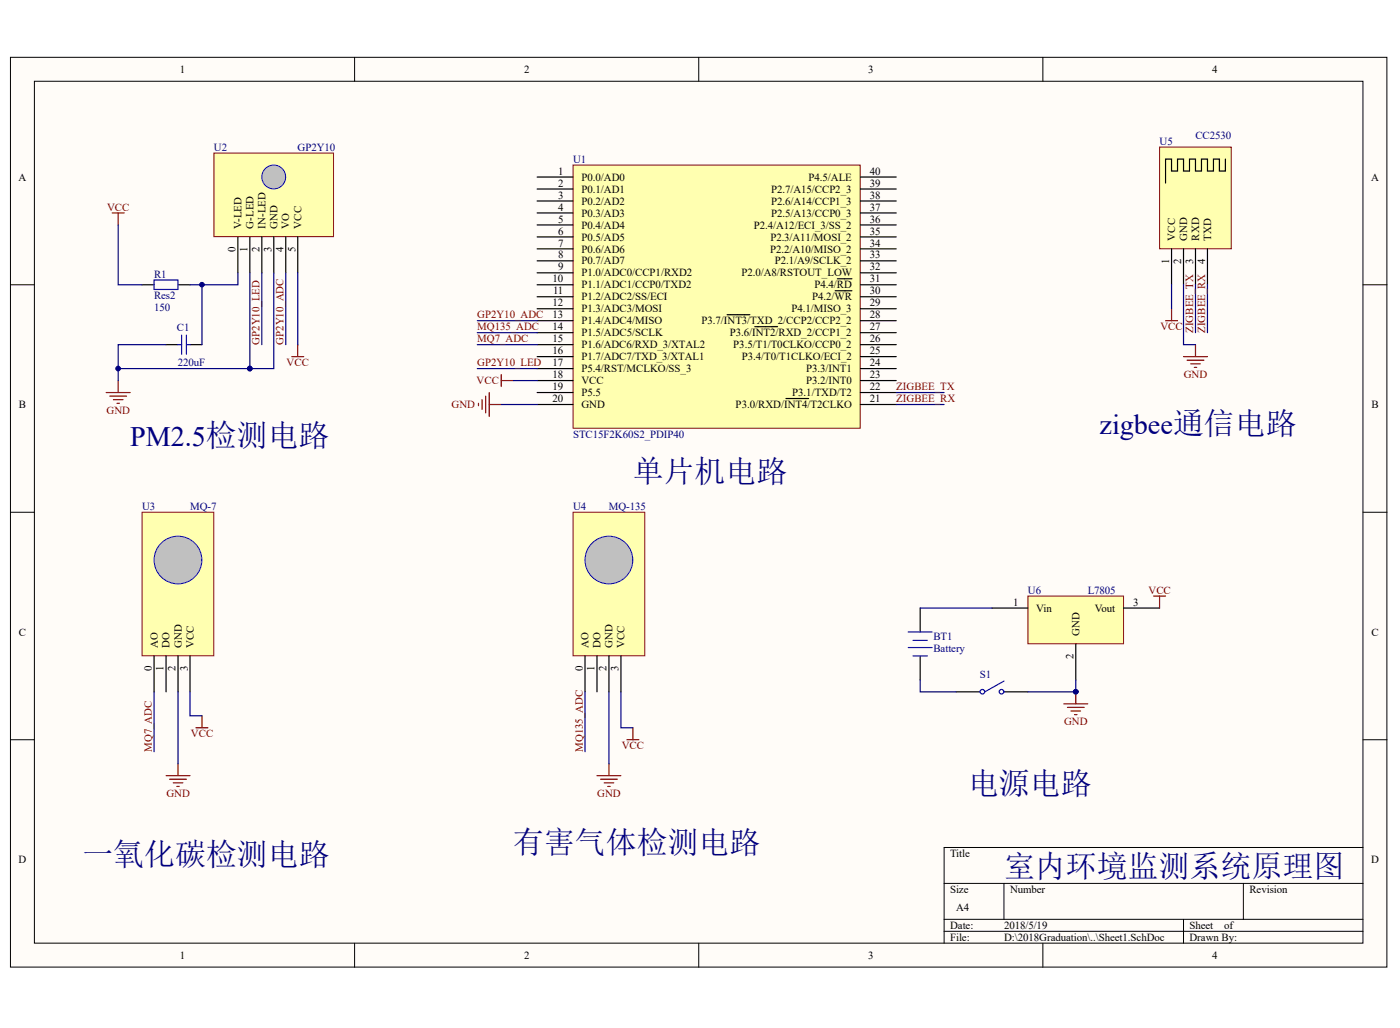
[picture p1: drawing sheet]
<svg xmlns="http://www.w3.org/2000/svg" width="277mm" height="203mm" viewBox="0 0 277 203" stroke-linecap="round" stroke-linejoin="round" font-family="sans-serif">
<g fill="#fffcf8" stroke="#000" stroke-width=".2">
<path d="M2.1 11.3h272.2v179.9h-272.2z"/>
<path d="M6.8 16.1h262.8v170.3h-262.8z"/>
</g>
<g fill="none" stroke="#000" stroke-width=".2">
<path d="M70.1 11.3v4.8M138.2 11.3v4.8M206.3 11.3v4.8M2.1 56.3h4.7M269.6 56.3h4.8M2.1 101.3h4.7M269.6 101.3h4.8M2.1 146.2h4.7M269.6 146.2h4.8M186.8 174.6h82.8M198.6 174.6v7.1M245.9 174.6v7.1"/>
<path d="M269.6 167.5h-82.8v19M70.1 186.5v4.7M138.2 186.5v4.7M186.8 181.7h82.8M186.8 184.1h82.8M206.3 186.5v4.7M234.1 181.7v4.8"/>
</g>
<path d="M113.4 32.6h56.8v52h-56.8z" fill="#ffffb0" stroke="#800000" stroke-width=".2"/>
<g fill="none" stroke="#000" stroke-width=".24">
<path d="M106.2 35h7.2M106.2 37.4h7.2M106.2 39.7h7.2M170.2 35h7.1M170.2 37.4h7.1M170.2 39.7h7.1M106.2 42.1h7.2M106.2 44.5h7.2M106.2 46.8h7.2M106.2 49.2h7.2M106.2 51.6h7.2M106.2 53.9h7.2"/>
<path d="M106.2 56.3h7.2M106.2 58.7h7.2M165.2 57.5h3.3M165.6 55.1h2.9M170.2 42.1h7.1M170.2 44.5h7.1M170.2 46.8h7.1M170.2 49.2h7.1M170.2 51.6h7.1M170.2 53.9h7.1M170.2 56.3h7.1M170.2 58.7h7.1"/>
<path d="M106.2 61h7.2M106.2 63.4h7.2M106.2 65.8h7.2M106.2 68.1h7.2M106.2 70.5h7.2M106.2 72.9h7.2M106.2 75.2h7.2M106.2 77.6h7.2M106.2 80h7.2M143.8 62.2h4.5M149.3 64.6h4.5M155.5 78.8h4.5"/>
<path d="M170.2 61h7.1M170.2 63.4h7.1M170.2 65.8h7.1M170.2 68.1h7.1M170.2 70.5h7.1M170.2 72.9h7.1M170.2 75.2h7.1M170.2 77.6h7.1M170.2 80h7.1"/>
</g>
<path d="M42.3 30.3h23.7v16.5h-23.7z" fill="#ffffb0" stroke="#800000" stroke-width=".2"/>
<circle cx="54.1" cy="35" r="2.36" fill="#c0c0c0" stroke="#00f" stroke-width=".2"/>
<path d="M47.1 46.8v7.1M49.4 46.8v7.1M51.8 46.8v7.1M54.2 46.8v7.1M56.5 46.8v7.1M58.9 46.8v7.1" fill="none" stroke="#000" stroke-width=".24"/>
<path d="M28.1 101.3h14.2v28.3h-14.2z" fill="#ffffb0" stroke="#800000" stroke-width=".2"/>
<circle cx="35.2" cy="110.7" r="4.7" fill="#c0c0c0" stroke="#00f" stroke-width=".2"/>
<path d="M30.5 129.7v7.1M32.8 129.7v7.1M35.2 129.7v7.1M37.6 129.7v7.1" fill="none" stroke="#000" stroke-width=".24"/>
<path d="M113.4 101.3h14.1v28.3h-14.1z" fill="#ffffb0" stroke="#800000" stroke-width=".2"/>
<circle cx="120.5" cy="110.7" r="4.7" fill="#c0c0c0" stroke="#00f" stroke-width=".2"/>
<path d="M115.7 129.7v7.1M118.1 129.7v7.1M120.5 129.7v7.1M122.8 129.7v7.1" fill="none" stroke="#000" stroke-width=".24"/>
<path d="M203.3 117.8h18.9v9.4h-18.9z" fill="#ffffb0" stroke="#800000" stroke-width=".2"/>
<path d="M196.2 120.2h7.1M212.8 127.3v7.1M222.3 120.2h7.1" fill="none" stroke="#000" stroke-width=".24"/>
<path d="M229.4 29.1h14.2v20.1h-14.2z" fill="#ffffb0" stroke="#800000" stroke-width=".2"/>
<g fill="none" stroke="#000" stroke-width=".24">
<path d="M242.4 31.4v2.4h-1.2v-2.4h-1.2v2.4h-1.2v-2.4h-1.1v2.4h-1.2v-2.4h-1.2v2.4h-1.2v-2.4h-1.2v2.4h-1.2v-2.4h-1.1v4.8M28.1 56.3h2.4M35.2 56.3h2.4M231.7 49.2v7.1M234.1 49.2v7.1M236.5 49.2v7.1M238.8 49.2v7.1M32.8 68.1h2.4M37.6 68.1h2.4M182 120.2v4.7M182 129.7v4.7M189.1 136.8h4.8"/>
<path d="M198.6 136.8h4.7"/>
</g>
<g fill="none" stroke="#00f" stroke-width=".24">
<path d="M30.5 55.3h4.7v1.9h-4.7zM35.2 68.1h.7M35.9 66.2v3.8M36.9 66.2v3.8M36.9 68.1h.7M179.6 128h4.8M179.6 124.9h4.8M180.6 126.6h2.8M180.6 129.7h2.8M198.6 134.6l-3.8 2.2"/>
<circle cx="194.3" cy="136.7" r=".46"/>
<circle cx="198.1" cy="136.7" r=".46"/>
</g>
<g fill="none" stroke="#000080" stroke-width=".24">
<path d="M23.4 44.5v11.8h4.7M40 56.3v11.8M47.1 53.9v2.4h-9.5M49.4 53.9v19h-26M51.8 53.9v14.2M54.2 53.9v19h-4.8M56.5 53.9v14.2M58.9 53.9v14.2M231.7 56.3v4.7M234.1 56.3v11.8h2.4M236.5 56.3v9.5M238.8 56.3v9.5"/>
<path d="M32.8 68.1h-9.4v7.1M94.4 72.9h11.8M94.4 68.1h11.8M94.4 65.8h11.8M94.4 63.4h11.8M99.1 80h7.1M101.5 75.2h4.7M177.3 80h9.5M177.3 77.6h9.5M30.5 136.8v11.8M35.2 136.8v14.2M37.6 136.8v4.7h2.4"/>
<path d="M115.7 136.8v11.8M120.5 136.8v14.2M122.8 136.8v7.1h2.4M182 134.4v2.4h7.1M182 120.2h14.2M212.8 134.4v2.4h-9.5"/>
</g>
<g fill="#000080" stroke="#000080" stroke-width=".2">
<circle cx="212.8" cy="136.7" r=".46"/>
<circle cx="39.9" cy="56.3" r=".46"/>
<circle cx="23.4" cy="72.8" r=".46"/>
<circle cx="49.4" cy="72.8" r=".46"/>
</g>
<g fill="none" stroke="#800000" stroke-width=".24">
<path d="M22.2 42.1h2.4M23.4 42.1v2.4M21 77.6h4.7M21.7 78.3h3.3M22.4 79h1.9M23.1 79.7h.5M23.4 75.2v2.4M57.7 70.5h2.4M58.9 68.1v2.4M94.6 79.7v.5M95.4 79v1.9M96.1 78.3v3.3"/>
<path d="M96.8 77.6v4.7M96.8 80h2.3M99.1 74v2.4M99.1 75.2h2.4M230.6 63.4h2.3M231.7 61v2.4M234.1 70.5h4.7M234.8 71.2h3.3M235.5 71.9h1.9M236.2 72.6h.5M236.5 68.1v2.4M228.2 117.8h2.4"/>
<path d="M229.4 117.8v2.4M210.4 139.1h4.8M211.1 139.8h3.4M212.8 136.8v2.3M32.8 153.3h4.8M33.6 154h3.3M34.3 154.7h1.9M35 155.5h.5M35.2 151v2.3M38.8 143.9h2.3M40 141.5v2.4M118.1 153.3h4.7"/>
<path d="M118.8 154h3.3M119.5 154.7h1.9M120.2 155.5h.5M120.5 151v2.3M124 146.2h2.4M125.2 143.9v2.3M211.9 140.5h1.8M212.6 141.3h.4"/>
</g>
<g font-size="6.1" fill="#000080">
<text x="125.2" y="95.3">单片机电路</text>
<text x="191.5" y="156.8">电源电路</text>
<text x="16.3" y="171.1">一氧化碳检测电路</text>
<text x="101.5" y="168.7">有害气体检测电路</text>
<text x="198.6" y="173.4">室内环境监测系统原理图</text>
</g>
<g font-size="5.6" fill="#000080">
<text x="25.7" y="88.2">PM2.5检测电路</text>
<text x="217.5" y="85.9">zigbee通信电路</text>
</g>
<g font-size="2.2">
<text x="35.6" y="14.4">1</text>
<text x="103.7" y="14.4">2</text>
<text x="171.7" y="14.4">3</text>
<text x="239.8" y="14.4">4</text>
<text x="3.7" y="35.7">A</text>
<text x="110.4" y="34.5">1</text>
<text x="115" y="35.7">P0.0/AD0</text>
<text x="159.9" y="35.7">P4.5/ALE</text>
<text x="172.1" y="34.5">40</text>
<text x="271.2" y="35.7">A</text>
<text x="110.4" y="36.9">2</text>
<text x="110.4" y="39.3">3</text>
<text x="110.4" y="41.6">4</text>
<text x="115" y="38.1">P0.1/AD1</text>
<text x="115" y="40.5">P0.2/AD2</text>
<text x="152.5" y="40.5">P2.6/A14/CCP1_3</text>
<text x="152.5" y="38.1">P2.7/A15/CCP2_3</text>
<text x="172.1" y="41.6">37</text>
<text x="172.1" y="39.3">38</text>
<text x="172.1" y="36.9">39</text>
<text x="47.8" y="45.2" transform="rotate(-90 47.8 45.2)">V-LED</text>
<text x="50.1" y="45.2" transform="rotate(-90 50.1 45.2)">G-LED</text>
<text x="52.5" y="45.2" transform="rotate(-90 52.5 45.2)">IN-LED</text>
<text x="54.9" y="45.2" transform="rotate(-90 54.9 45.2)">GND</text>
<text x="57.2" y="45.2" transform="rotate(-90 57.2 45.2)">VO</text>
<text x="59.6" y="45.2" transform="rotate(-90 59.6 45.2)">VCC</text>
<text x="110.4" y="44">5</text>
<text x="110.4" y="46.4">6</text>
<text x="115" y="42.8">P0.3/AD3</text>
<text x="115" y="45.2">P0.4/AD4</text>
<text x="115" y="47.6">P0.5/AD5</text>
<text x="149.1" y="45.2">P2.4/A12/ECI_3/SS_2</text>
<text x="152.4" y="47.6">P2.3/A11/MOSI_2</text>
<text x="152.5" y="42.8">P2.5/A13/CCP0_3</text>
<text x="172.1" y="46.4">35</text>
<text x="172.1" y="44">36</text>
<text x="232.5" y="47.6" transform="rotate(-90 232.5 47.6)">VCC</text>
<text x="234.8" y="47.6" transform="rotate(-90 234.8 47.6)">GND</text>
<text x="237.2" y="47.6" transform="rotate(-90 237.2 47.6)">RXD</text>
<text x="239.5" y="47.6" transform="rotate(-90 239.5 47.6)">TXD</text>
<text x="46.6" y="49.8" transform="rotate(-90 46.6 49.8)">0</text>
<text x="49" y="49.8" transform="rotate(-90 49 49.8)">1</text>
<text x="51.3" y="49.8" transform="rotate(-90 51.3 49.8)">2</text>
<text x="53.7" y="49.8" transform="rotate(-90 53.7 49.8)">3</text>
<text x="56" y="49.8" transform="rotate(-90 56 49.8)">4</text>
<text x="58.5" y="49.8" transform="rotate(-90 58.5 49.8)">5</text>
<text x="110.4" y="48.7">7</text>
<text x="110.4" y="51.1">8</text>
<text x="110.4" y="53.5">9</text>
<text x="115" y="49.9">P0.6/AD6</text>
<text x="115" y="52.3">P0.7/AD7</text>
<text x="152.3" y="49.9">P2.2/A10/MISO_2</text>
<text x="153.2" y="52.3">P2.1/A9/SCLK_2</text>
<text x="172.1" y="53.5">32</text>
<text x="172.1" y="51.1">33</text>
<text x="172.1" y="48.7">34</text>
<text x="231.3" y="52.1" transform="rotate(-90 231.3 52.1)">1</text>
<text x="233.6" y="52.1" transform="rotate(-90 233.6 52.1)">2</text>
<text x="236" y="52.1" transform="rotate(-90 236 52.1)">3</text>
<text x="238.4" y="52.1" transform="rotate(-90 238.4 52.1)">4</text>
<text x="109.3" y="55.8">10</text>
<text x="109.4" y="58.2">11</text>
<text x="115" y="54.6">P1.0/ADC0/CCP1/RXD2</text>
<text x="115" y="57">P1.1/ADC1/CCP0/TXD2</text>
<text x="115" y="59.4">P1.2/ADC2/SS/ECI</text>
<text x="146.7" y="54.6">P2.0/A8/RSTOUT_LOW</text>
<text x="160.6" y="59.4">P4.2/WR</text>
<text x="161.1" y="57">P4.4/RD</text>
<text x="172.1" y="58.2">30</text>
<text x="172.1" y="55.8">31</text>
<text x="109.3" y="60.5">12</text>
<text x="109.3" y="62.9">13</text>
<text x="109.3" y="65.3">14</text>
<text x="115" y="61.8">P1.3/ADC3/MOSI</text>
<text x="115" y="64.1">P1.4/ADC4/MISO</text>
<text x="138.8" y="64.1">P3.7/INT3/TXD_2/CCP2/CCP2_2</text>
<text x="156.6" y="61.8">P4.1/MISO_3</text>
<text x="172.1" y="65.3">27</text>
<text x="172.1" y="62.9">28</text>
<text x="172.1" y="60.5">29</text>
<text x="109.3" y="67.7">15</text>
<text x="109.3" y="70">16</text>
<text x="115" y="66.5">P1.5/ADC5/SCLK</text>
<text x="115" y="68.9">P1.6/ADC6/RXD_3/XTAL2</text>
<text x="115" y="71.2">P1.7/ADC7/TXD_3/XTAL1</text>
<text x="144.3" y="66.5">P3.6/INT2/RXD_2/CCP1_2</text>
<text x="145.1" y="68.9">P3.5/T1/T0CLKO/CCP0_2</text>
<text x="146.7" y="71.2">P3.4/T0/T1CLKO/ECI_2</text>
<text x="172.1" y="70">25</text>
<text x="172.1" y="67.7">26</text>
<text x="109.3" y="72.4">17</text>
<text x="109.3" y="74.8">18</text>
<text x="109.3" y="77.1">19</text>
<text x="115" y="73.6">P5.4/RST/MCLKO/SS_3</text>
<text x="115" y="75.9">VCC</text>
<text x="159.4" y="75.9">P3.2/INT0</text>
<text x="159.4" y="73.6">P3.3/INT1</text>
<text x="172.1" y="77.1">22</text>
<text x="172.1" y="74.8">23</text>
<text x="172.1" y="72.4">24</text>
<text x="3.7" y="80.7">B</text>
<text x="109.3" y="79.5">20</text>
<text x="115" y="78.3">P5.5</text>
<text x="115" y="80.7">GND</text>
<text x="145.5" y="80.7">P3.0/RXD/INT4/T2CLKO</text>
<text x="156.7" y="78.3">P3.1/TXD/T2</text>
<text x="172.1" y="79.5">21</text>
<text x="271.3" y="80.7">B</text>
<text x="200.4" y="119.7">1</text>
<text x="224.1" y="119.7">3</text>
<text x="3.7" y="125.6">C</text>
<text x="205" y="120.9">Vin</text>
<text x="213.5" y="125.6" transform="rotate(-90 213.5 125.6)">GND</text>
<text x="216.6" y="120.9">Vout</text>
<text x="271.3" y="125.6">C</text>
<text x="31.2" y="128" transform="rotate(-90 31.2 128)">AO</text>
<text x="33.6" y="128" transform="rotate(-90 33.6 128)">DO</text>
<text x="36" y="128" transform="rotate(-90 36 128)">GND</text>
<text x="38.3" y="128" transform="rotate(-90 38.3 128)">VCC</text>
<text x="116.4" y="128" transform="rotate(-90 116.4 128)">AO</text>
<text x="118.8" y="128" transform="rotate(-90 118.8 128)">DO</text>
<text x="121.2" y="128" transform="rotate(-90 121.2 128)">GND</text>
<text x="123.5" y="128" transform="rotate(-90 123.5 128)">VCC</text>
<text x="212.3" y="130.2" transform="rotate(-90 212.3 130.2)">2</text>
<text x="30" y="132.6" transform="rotate(-90 30 132.6)">0</text>
<text x="32.4" y="132.6" transform="rotate(-90 32.4 132.6)">1</text>
<text x="34.7" y="132.6" transform="rotate(-90 34.7 132.6)">2</text>
<text x="37.1" y="132.6" transform="rotate(-90 37.1 132.6)">3</text>
<text x="115.3" y="132.6" transform="rotate(-90 115.3 132.6)">0</text>
<text x="117.6" y="132.6" transform="rotate(-90 117.6 132.6)">1</text>
<text x="120" y="132.6" transform="rotate(-90 120 132.6)">2</text>
<text x="122.3" y="132.6" transform="rotate(-90 122.3 132.6)">3</text>
<text x="3.7" y="170.6">D</text>
<text x="187.9" y="169.4">Title</text>
<text x="271.2" y="170.6">D</text>
<text x="187.9" y="176.5">Size</text>
<text x="199.8" y="176.5">Number</text>
<text x="247.1" y="176.5">Revision</text>
<text x="187.9" y="183.6">Date:</text>
<text x="187.9" y="186">File:</text>
<text x="189.1" y="180.1">A4</text>
<text x="198.6" y="183.6">2018/5/19</text>
<text x="198.6" y="186">D:\2018Graduation\..\Sheet1.SchDoc</text>
<text x="235.3" y="183.6">Sheet</text>
<text x="235.3" y="186">Drawn By:</text>
<text x="242.1" y="183.6">of</text>
<text x="35.6" y="189.5">1</text>
<text x="103.7" y="189.5">2</text>
<text x="171.7" y="189.5">3</text>
<text x="239.8" y="189.5">4</text>
</g>
<g font-size="2.2" fill="#000080">
<text x="42.3" y="29.8">U2</text>
<text x="58.9" y="29.8">GP2Y10</text>
<text x="229.4" y="28.6">U5</text>
<text x="236.5" y="27.4">CC2530</text>
<text x="113.4" y="32.2">U1</text>
<text x="30.5" y="54.9">R1</text>
<text x="30.5" y="59.2">Res2</text>
<text x="30.5" y="61.5">150</text>
<text x="35" y="65.5">C1</text>
<text x="35.2" y="72.4">220uF</text>
<text x="113.4" y="86.6">STC15F2K60S2_PDIP40</text>
<text x="28.1" y="100.8">U3</text>
<text x="37.6" y="100.8">MQ-7</text>
<text x="113.4" y="100.8">U4</text>
<text x="120.5" y="100.8">MQ-135</text>
<text x="203.3" y="117.4">U6</text>
<text x="215.2" y="117.4">L7805</text>
<text x="184.6" y="126.6">BT1</text>
<text x="184.6" y="129">Battery</text>
<text x="193.8" y="133.9">S1</text>
</g>
<g font-size="2.2" fill="#800000">
<text x="21.2" y="41.6">VCC</text>
<text x="94.4" y="62.9">GP2Y10_ADC</text>
<text x="94.4" y="65.3">MQ135_ADC</text>
<text x="229.5" y="65.3">VCC</text>
<text x="236" y="65.8" transform="rotate(-90 236 65.8)">ZIGBEE_TX</text>
<text x="238.4" y="65.8" transform="rotate(-90 238.4 65.8)">ZIGBEE_RX</text>
<text x="51.3" y="68.1" transform="rotate(-90 51.3 68.1)">GP2Y10_LED</text>
<text x="56" y="68.1" transform="rotate(-90 56 68.1)">GP2Y10_ADC</text>
<text x="94.4" y="67.7">MQ7_ADC</text>
<text x="56.7" y="72.4">VCC</text>
<text x="94.3" y="75.9">VCC</text>
<text x="94.4" y="72.4">GP2Y10_LED</text>
<text x="177.3" y="77.1">ZIGBEE_TX</text>
<text x="234.1" y="74.8">GND</text>
<text x="21.1" y="81.8">GND</text>
<text x="89.3" y="80.7">GND</text>
<text x="177.3" y="79.5">ZIGBEE_RX</text>
<text x="227.2" y="117.4">VCC</text>
<text x="210.5" y="143.4">GND</text>
<text x="30" y="148.6" transform="rotate(-90 30 148.6)">MQ7_ADC</text>
<text x="37.8" y="145.8">VCC</text>
<text x="115.3" y="148.6" transform="rotate(-90 115.3 148.6)">MQ135_ADC</text>
<text x="123" y="148.1">VCC</text>
<text x="32.9" y="157.6">GND</text>
<text x="118.1" y="157.6">GND</text>
</g>
</svg>
